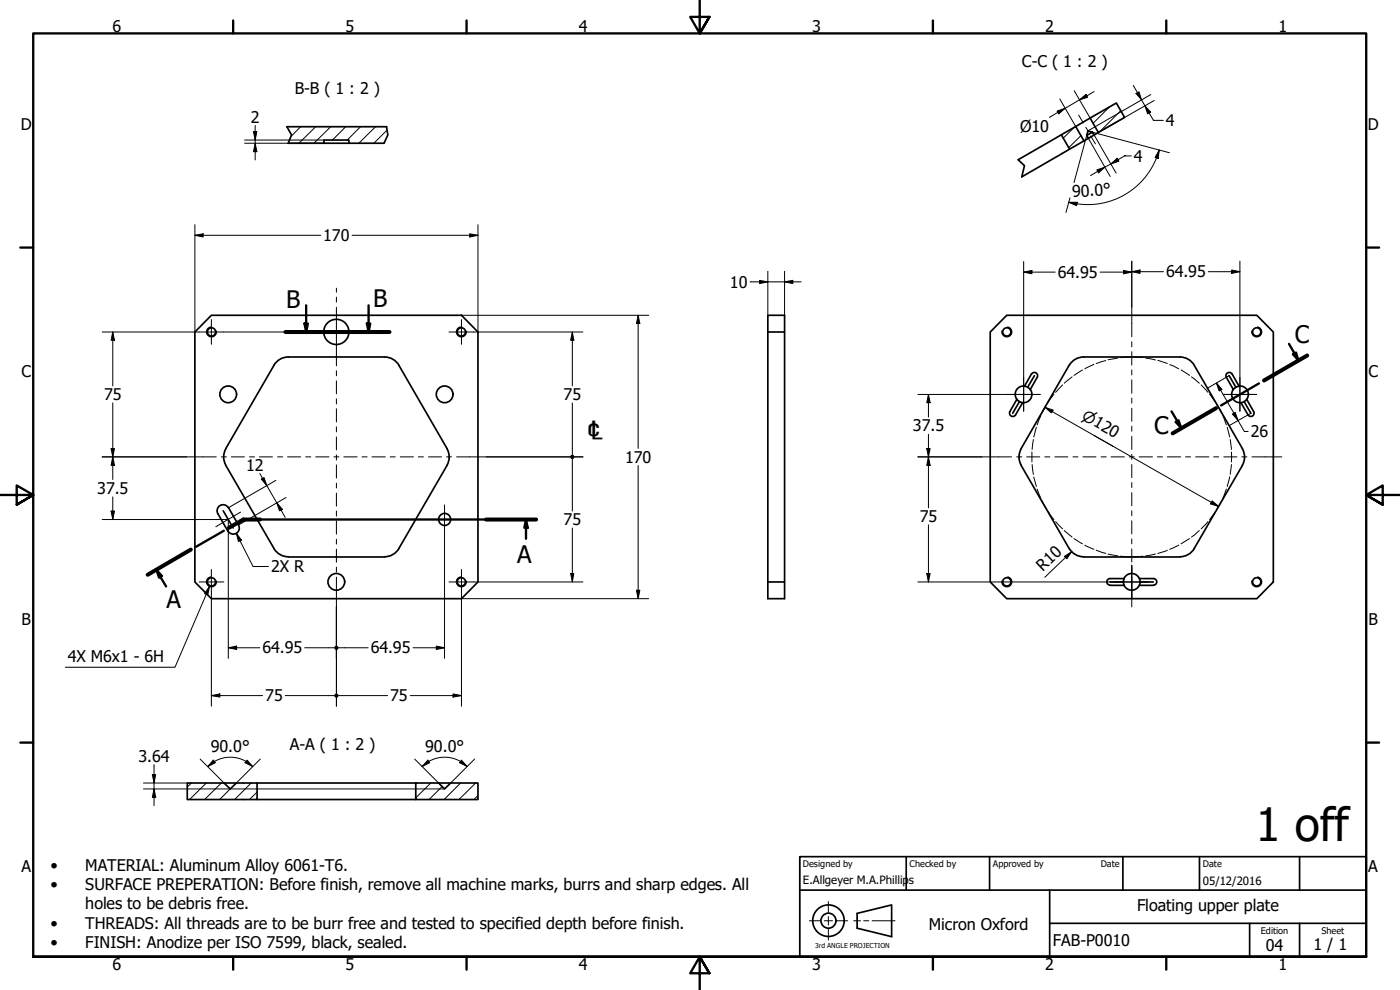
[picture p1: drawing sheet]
<svg xmlns="http://www.w3.org/2000/svg" width="420mm" height="297mm" viewBox="0 0 420 297" stroke-linecap="round" stroke-linejoin="round" font-family="sans-serif">
<!-- layer: Hatch (ISO) -->
<g fill="none" stroke="#000" stroke-width=".3">
<path d="M90.2 38l-2.8 2.9M94.7 38l-5 5M99.3 38l-5.1 5M103.8 38l-4 4M108.2 38l-4 4M112.7 38l-5 5M116.1 39l-3.9 4M322.4 38.2l-3.3 3.3M333 32.1l-5 4.9M336.4 33.2l-6.4 6.3M324.4 40.7l-3.7 3.6M57.5 234.9l-1.3 1.2"/>
<path d="M61.9 234.9l-5 5M66.4 234.9l-5 5M69.1 236.7l-3.2 3.2M75.4 234.9l-5 5M77.2 237.7l-2.3 2.2M124.8 234.9h.1M129.3 234.9l-4.5 4.5M132.7 236l-3.9 3.9M138.2 234.9l-4.9 5M142.7 234.9l-5 5M143.4 238.7l-1.2 1.2"/>
</g>
<!-- layer: Visible (ISO) -->
<g fill="none" stroke="#000" stroke-width=".51">
<path d="M86.1 38h29.9M327.2 35.4l7.8-4.5 2.5 4.3-7.9 4.5zM327.2 35.4l-4.4 2.6M327.9 39.7l-1.4-.4-.4 1.3 .5 .9 1.8-1-.5-.8-1.8 .9M329.6 39.7l-1.2 .8M86.5 43h10.7v-1h7.5v1h-7.5M104.7 43h10.6M318.5 40.4l4.3-2.4 2.5 4.3-4.3 2.5zM318.5 40.4l-12.9 7.5M321 44.8l-14.4 8.3M326.6 41.5l-1.3 .8M63.4 94.6h75.1l4.9 5v75l-4.9 5h-75.1l-4.9-5v-75z"/>
<path d="M230.4 94.6h5.1v85h-5.1zM230.4 99.6h5.1M302.1 94.6h75.1l4.9 5v75l-4.9 5h-75.1l-4.9-5v-75zM86.5 107.1a5 5 0 0 0-4.3 2.5l-14.4 25a5.1 5.1 0 0 0 0 5l14.4 25M86.6 107.1h28.8a5 5 0 0 1 4.3 2.5M119.7 109.6l14.4 25a5 5 0 0 1 0 5l-14.4 25M307.5 115.8a2.51 2.51 0 0 0-2.5 1.3 2.51 2.51 0 0 0 .2 2.7M307.5 115.9l.9 .3M309.2 116.8a2.51 2.51 0 0 1 .2 2.8 2.51 2.51 0 0 1-2.5 1.2M309.6 112.2l-2.1 3.7M309.6 112.2a.98 .98 0 0 1 1.3-.3 .98 .98 0 0 1 .4 1.3l-2.1 3.7-.8-.7M310.5 112.7l-2.1 3.5"/>
<path d="M354.1 107.1h-28.9a5 5 0 0 0-4.3 2.5l-14.4 25M354.1 107.1a5 5 0 0 1 4.3 2.5l14.5 25M368.9 112.7l2 3.5M369.8 112.2a.98 .98 0 0 0-1.4-.3 .98 .98 0 0 0-.4 1.3l2.1 3.7 .8-.7M369.8 112.2l2.1 3.7M370.1 116.8a2.51 2.51 0 0 0-.1 2.8 2.51 2.51 0 0 0 2.4 1.2M371.9 115.9l-1 .3M371.9 115.8a2.51 2.51 0 0 1 2.4 1.3 2.51 2.51 0 0 1-.1 2.7M374.1 119.8l-.7 .7M374.1 119.8l2.1 3.7a.98 .98 0 0 1-.3 1.3 .98 .98 0 0 1-1.4-.3l-2.1-3.7M305.9 120.5l1 .3M305.9 120.5l-.7-.7-2.1 3.7a.98 .98 0 0 0 .4 1.3 .98 .98 0 0 0 1.3-.3l2.1-3.7"/>
<path d="M305.9 120.5l-2 3.5M306.5 139.6l14.4 25M306.5 134.6a5 5 0 0 0 0 5M372.8 134.6a5 5 0 0 1 0 5M372.9 139.6l-14.5 25M373.4 120.5l-1 .3M373.4 120.5l2 3.5M67 153.3l3 5.1M68.6 152.3l3 5.2a1.84 1.84 0 0 1-.7 2.5 1.84 1.84 0 0 1-2.5-.6l-3-5.3a1.81 1.81 0 0 1 .7-2.4 1.81 1.81 0 0 1 2.4 .6M82.2 164.6a5 5 0 0 0 4.3 2.5M119.7 164.6a5 5 0 0 1-4.3 2.5h-28.8M230.4 174.6h5.1"/>
<path d="M320.9 164.6a5 5 0 0 0 4.3 2.5h28.9M333.2 173.6a.98 .98 0 0 0-1 1 .98 .98 0 0 0 1 1M333.2 173.6h4.2l-.2 1M333.2 174.6h4M337.2 174.6l.2 1h-4.2M337.3 175.6a2.51 2.51 0 0 0 2.3 1.5 2.51 2.51 0 0 0 2.3-1.5M337.3 173.6a2.51 2.51 0 0 1 2.3-1.5 2.51 2.51 0 0 1 2.3 1.5M342.1 174.6l-.2 1h4.2M342.1 174.6h4M346.1 173.6h-4.2l.2 1M346.2 173.6a.98 .98 0 0 1 1 1 .98 .98 0 0 1-1 1M358.4 164.6a5 5 0 0 1-4.3 2.5"/>
<path d="M56.2 234.9h11l1.9 1.8 1.8-1.8h6.3v5h-21zM67.2 234.9h3.7M77.2 239.9h47.6M77.2 234.9h47.6M124.8 234.9h6.8l1.8 1.8 1.9-1.8h8.1v5h-18.6zM131.6 234.9h3.7"/>
<circle cx="63.5" cy="99.6" r="1.24"/>
<circle cx="100.9" cy="99.6" r="3.8"/>
<circle cx="138.5" cy="99.6" r="1.24"/>
<circle cx="302.2" cy="99.6" r="1.24"/>
<circle cx="377.2" cy="99.6" r="1.24"/>
<circle cx="68.5" cy="118.3" r="2.51"/>
<circle cx="133.4" cy="118.3" r="2.51"/>
<circle cx="133.4" cy="155.8" r="1.81"/>
<circle cx="63.5" cy="174.6" r="1.24"/>
<circle cx="100.9" cy="174.6" r="2.51"/>
<circle cx="138.5" cy="174.6" r="1.24"/>
<circle cx="302.2" cy="174.6" r="1.24"/>
<circle cx="377.2" cy="174.6" r="1.24"/>
</g>
<!-- layer: Visible Narrow (ISO) -->
<path d="M63.2 98.1a1.49 1.49 0 0 0-1.2 1.7 1.49 1.49 0 0 0 1.7 1.3 1.49 1.49 0 0 0 1.2-1.8M138.2 98.1a1.49 1.49 0 0 0-1.2 1.7 1.49 1.49 0 0 0 1.7 1.3 1.49 1.49 0 0 0 1.2-1.8M302.4 98.1a1.49 1.49 0 0 1 1.2 1.7 1.49 1.49 0 0 1-1.7 1.3 1.49 1.49 0 0 1-1.2-1.8M377.4 98.1a1.49 1.49 0 0 1 1.2 1.7 1.49 1.49 0 0 1-1.7 1.3 1.49 1.49 0 0 1-1.2-1.8M63.2 173.1a1.49 1.49 0 0 0-1.2 1.7 1.49 1.49 0 0 0 1.7 1.2 1.49 1.49 0 0 0 1.2-1.7M138.2 173.1a1.49 1.49 0 0 0-1.2 1.7 1.49 1.49 0 0 0 1.7 1.2 1.49 1.49 0 0 0 1.2-1.7M302.4 173.1a1.49 1.49 0 0 1 1.2 1.7 1.49 1.49 0 0 1-1.7 1.2 1.49 1.49 0 0 1-1.2-1.7M377.4 173.1a1.49 1.49 0 0 1 1.2 1.7 1.49 1.49 0 0 1-1.7 1.2 1.49 1.49 0 0 1-1.2-1.7" fill="none" stroke="#000" stroke-width=".38"/>
<!-- layer: Break Line (ISO) -->
<path d="M86.1 38l1.4 2.5-1 2.5M116 38l.4 2.5-1.1 2.5M305.6 47.9l1.9 1.8-.9 3.4" fill="none" stroke="#000" stroke-width=".51"/>
<!-- layer: Section Line (ISO) -->
<g fill="none" stroke="#000" stroke-width=".7">
<path d="M85.7 99.6h31.2M91.4 97.1h1l-.5 2.5zM91.9 91.6v8M110.1 97.1h1l-.5 2.5zM110.6 91.6v8M377.8 115l-11.3 6.7M386.8 103.2l2.9 5M388 106.3l.9-.5 .8 2.4zM392.3 106.7l-13 7.5M351.6 123.4l2.9 5.1M352.9 126.6l.8-.5 .8 2.4zM364.9 122.5l-13 7.5"/>
<path d="M67.2 159.2l-8.4 4.9M157.9 155.9l.5 2.5h-1zM157.9 155.9v5.8M160.9 155.9h-87.9l-4.3 2.5M46.9 170.9l1.7 1.9-.8 .5zM46.9 170.9l2.9 5M57.3 164.9l-13 7.6"/>
</g>
<path d="M85.7 99.6h31.2M392.3 106.7l-13 7.5M364.9 122.5l-13 7.5M78 155.9h-5l-4.3 2.5M145.9 155.9h15M57.3 164.9l-13 7.6" fill="none" stroke="#000" stroke-width="1.2"/>
<g fill="#000">
<path d="M91.4 97.1h1l-.5 2.5z" fill-rule="evenodd"/>
<path d="M110.1 97.1h1l-.5 2.5z" fill-rule="evenodd"/>
<path d="M388 106.3l.9-.5 .8 2.4z" fill-rule="evenodd"/>
<path d="M352.9 126.6l.8-.5 .8 2.4z" fill-rule="evenodd"/>
<path d="M157.9 155.9l.5 2.5h-1z" fill-rule="evenodd"/>
<path d="M46.9 170.9l1.7 1.9-.8 .5z" fill-rule="evenodd"/>
</g>
<!-- layer: Border (ISO) -->
<g fill="none" stroke="#000" stroke-width=".7">
<path d="M70 6.1v3.9M140 6.1v3.9M210 0v10l-2.9-4.9h5.8l-2.9 4.9 2.9-4.9M280 6.1v3.9M350 6.1v3.9M6.1 74.3h3.9M410 74.3h3.9M0 148.5h10l-5-2.8v5.7l5-2.9-5 2.9M420 148.5h-10l5-2.8v5.7l-5-2.9 5 2.9M6.1 222.8h3.9M410 222.8h3.9M10 287.1v-277.1h400v277.1h-400h400"/>
<path d="M70 287.1v3.8M140 287.1v3.8M212.9 292l-2.9-4.9 2.9 4.9h-5.8l2.9-4.9v9.9M280 287.1v3.8M350 287.1v3.8"/>
</g>
<!-- layer: Sketch Geometry (ANSI) -->
<path d="M242.9 276.3h3.2M247.4 276.3h2.5M248.6 270.5v3.3M248.6 275v2.5M248.6 278.8v3.3M251.1 276.3h3.3M256.2 276.3h2.1M259.2 276.3h1.5M261.7 276.3h6.9" fill="none" stroke="#000" stroke-width=".3"/>
<g fill="none" stroke="#000" stroke-width=".51">
<path d="M257.2 274.1l10.4-2.6v9.5l-10.4-2.5z"/>
<circle cx="248.6" cy="276.2" r="4.7"/>
<circle cx="248.6" cy="276.2" r="2.25"/>
</g>
<!-- layer: Title (ISO) -->
<path d="M240 257h170v30.1h-170zM272 257v10.1M297 257v10.1M337 257v10.1M360 257v10.1M390 257v10.1M240 267.1h170M315 277h95M315 267.1v20M375 277v10.1M390 277v10.1" fill="none" stroke="#000" stroke-width=".51"/>
<!-- layer: Sketch Geometry (ISO) -->
<g fill="none" stroke="#000" stroke-width=".3">
<path d="M316.3 118.3l-1.7 2.4M318.9 115.5l-2.1 2.2M321.8 113.1l-2.4 1.9M324.9 111l-2.6 1.6M328.3 109.3l-2.7 1.4M331.9 108.2l-2.9 .9M335.5 107.4l-3 .5M339.3 107.1l-3 .2M340 107.1l3 .2M343.8 107.4l3 .6M347.5 108.1l2.8 1M351 109.4l2.8 1.3"/>
<path d="M354.5 111l2.5 1.6M357.6 113.1l2.3 1.9M360.5 115.5l2 2.2M363 118.3l1.8 2.4M309.7 135.6v3M309.8 139.4l.3 3M310.1 131.9l-.3 3M311 128.2l-.7 2.9M312.4 124.7l-1.1 2.8M314.1 121.3l-1.4 2.7M365.2 121.3l1.4 2.7M367 124.7l1 2.8"/>
<path d="M368.3 128.2l.8 2.9M369.2 131.9l.4 3M369.6 139.4l-.4 3M369.6 135.6v3M310.3 143.1l.7 2.9M311.3 146.7l1.1 2.8M312.7 150.2l1.4 2.6M314.6 153.5l1.7 2.4M316.8 156.5l2.1 2.2M319.4 159.2l2.4 1.9M359.9 159.2l-2.3 1.9M362.5 156.5l-2 2.2"/>
<path d="M364.8 153.5l-1.8 2.4M366.6 150.2l-1.4 2.6M368 146.7l-1 2.8M369.1 143.1l-.8 2.9M322.3 161.6l2.6 1.6M325.6 163.6l2.7 1.2M329 165.1l2.9 .9M332.5 166.2l3 .6M336.3 166.9l3 .2M343 166.9l-3 .2M346.8 166.2l-3 .6M350.3 165.1l-2.8 .9"/>
<path d="M353.8 163.6l-2.8 1.2M357 161.6l-2.5 1.6"/>
</g>
<!-- layer: Dimension (ISO) -->
<g fill="none" stroke="#000" stroke-width=".3">
<path d="M76.1 39.5h1l-.5 2.5zM76.6 37.6v10.4M317.2 33.3l2.5-.8-1.9 1.6zM318.1 29.7l4.7 8.3M322.4 27.2l4.8 8.2M324 30l1.9-1.7 .5 .9zM327.9 39.7l23.1 6.1M328.4 27.5l-13.4 7.7M340.1 25.6l6 10.5h3M340.9 28.1l.9-.6 .8 2.5zM343.6 31.7l1.7 1.9-.9 .5zM345.4 28.4l-18.8 10.8"/>
<path d="M346.4 30.1l-18 10.4 6.6 11.4M73.4 43h23.8M73.4 42h23.8M76.6 43l.5 2.5h-1zM321.1 59.4l-1.2 4.3M326.1 40.6l-3.8 14.2M326.6 41.5l6.6 11.4M329.2 51l2.4-.8-1.9 1.7zM333.4 49.2l1.9-1.7 .5 .9zM339.5 46.8h-2l.2-.1-10.4 6M347.1 47.4a22.1 22.1 0 0 1-23.9 13.7M347.9 45l-.3 2.5-1-.3z"/>
<path d="M347.9 45l-.8 2.4M58.5 70.6l2.5-.4v.9zM58.5 70.6h37.8M58.5 67.4v32.2M105.7 70.6h37.7M141 70.2l2.4 .4-2.4 .5zM143.4 67.4v32.2M307.2 78.5v34.8M320.7 60.7h2.6l-.2 1zM320.7 60.7l2.5 .5M339.7 78.3v13.8M372.1 78.3v35"/>
<path d="M30.7 99.6h29.1M33.8 99.6l.6 2.5h-1.1zM33.8 99.6v16.2M67.2 99.6h27.5M138.5 94.6h56.2M142.2 99.6h32.7M171.8 99.6l.4 2.5h-.9zM171.8 99.6v16.2M191.5 94.6l.5 2.5h-1zM191.5 94.6v39.9M225.1 84.6h15.3M228 84.1l2.4 .5-2.4 .5z"/>
<path d="M230.4 81.4v13.2M235.5 84.6l2.4-.5v1zM235.5 81.4v13.2M307.2 81.6l2.5-.5v1.1zM307.2 81.6h9.5M330.1 81.6h9.6M337.2 81.1l2.5 .5-2.5 .6zM339.7 81.5l2.4-.5v1zM339.7 81.5h9.5M362.6 81.5h9.5M369.6 81l2.5 .5-2.5 .5zM275.5 118.3h26.7"/>
<path d="M278.6 118.3l.5 2.5h-1zM278.6 118.3v6.8M365.1 114.9l1.6 1.9-.8 .5zM365.1 114.9l8.3 14.6h1.2M368.9 112.7l-6.6 3.8M30.7 137.1h25.2M33.3 134.6h1.1l-.6 2.5zM33.8 137.1l.6 2.5h-1.1zM33.8 120.9v23M146 137.1h28.9M171.8 120.9v15.5M171.8 137.7v15.6"/>
<path d="M191.5 139.7v39.9M275.5 137.1h19.1M278.1 134.6h1l-.5 2.5zM278.6 137.1l.5 2.5h-1zM278.6 130.3v22.1M313.6 122.2l2.4 .8-.5 .9zM313.6 122.2l52.1 29.7M369.9 124.3l.8-.6 .8 2.5zM375.4 124l-6.6 3.7M30.7 155.9h37.6M33.3 153.3h1.1l-.6 2.6zM33.8 149.1v6.8"/>
<path d="M68.5 155.9v41.6M78 142.1l7.6 13.1M78.4 143.7l.8-.4 .9 2.4zM82.8 144.1l-14.2 8.2M83.1 150.9l1.7 1.9-.9 .5zM85.9 149.3l-14.3 8.2M171.8 158.4v16.2M278.6 157.5v17.1M363.8 150.3l1.9 1.6-2.4-.7zM63.4 178.4v33.5M133.4 160.2v37.3M138.5 179.6h56.2"/>
<path d="M138.5 178.4v33.5M142.2 174.6h32.7M171.3 172.1h.9l-.4 2.5zM191 177.1h1l-.5 2.5zM275.5 174.6h59.1M278.1 172.1h1l-.5 2.5zM319.5 166.9l2.1-1.4-1.4 2.1zM321.6 165.5l-8 7.7M68.5 194.4l2.5-.5v1zM68.5 194.4h9.5M91.4 194.4h8.9M101 182.1v29.8"/>
<path d="M101.6 194.4h8.9M124 194.4h9.4M130.9 193.9l2.5 .5-2.5 .5zM63.4 208.7l2.6-.5v1zM63.4 208.7h15.4M85.6 208.7h14.7M101.6 208.7h14.7M123.1 208.7h15.4M136 208.2l2.5 .5-2.5 .5zM43.1 234.9h13.1M43.1 236.7h90.3M45.7 232.4h1l-.5 2.5z"/>
<path d="M46.2 236.7l.5 2.6h-1zM46.2 229.4v12.3M60.1 227.8l7.1 7.1M64 228.1l.6 .7-2.2 1.2zM64.3 228.5l-1.9 1.5M64.3 228.5a9.6 9.6 0 0 1 9.6 0M73.9 228.5l1.9 1.5M74.2 228.1l1.6 1.9-2.3-1.2zM78.1 227.8l-7.2 7.1M124.5 227.8l7.1 7.1M126.7 230a9.6 9.6 0 0 1 13.5 0M128.4 228.1l.6 .7-2.3 1.2z"/>
<path d="M138.5 228.1l1.7 1.9-2.3-1.2zM142.4 227.8l-7.1 7.1"/>
</g>
<g fill="#000">
<path d="M76.1 39.5h1l-.5 2.5z" fill-rule="evenodd"/>
<path d="M317.2 33.3l2.5-.8-1.9 1.6z" fill-rule="evenodd"/>
<path d="M324 30l1.9-1.7 .5 .9z" fill-rule="evenodd"/>
<path d="M340.9 28.1l.9-.6 .8 2.5z" fill-rule="evenodd"/>
<path d="M343.6 31.7l1.7 1.9-.9 .5z" fill-rule="evenodd"/>
<path d="M76.6 43l.5 2.5h-1z" fill-rule="evenodd"/>
<path d="M329.2 51l2.4-.8-1.9 1.7z" fill-rule="evenodd"/>
<path d="M333.4 49.2l1.9-1.7 .5 .9z" fill-rule="evenodd"/>
<path d="M347.9 45l-.3 2.5-1-.3z" fill-rule="evenodd"/>
<path d="M58.5 70.6l2.5-.4v.9z" fill-rule="evenodd"/>
<path d="M141 70.2l2.4 .4-2.4 .5z" fill-rule="evenodd"/>
<path d="M320.7 60.7h2.6l-.2 1z" fill-rule="evenodd"/>
<path d="M191.5 94.6l.5 2.5h-1z" fill-rule="evenodd"/>
<path d="M228 84.1l2.4 .5-2.4 .5z" fill-rule="evenodd"/>
<path d="M235.5 84.6l2.4-.5v1z" fill-rule="evenodd"/>
<path d="M307.2 81.6l2.5-.5v1.1z" fill-rule="evenodd"/>
<path d="M337.2 81.1l2.5 .5-2.5 .6z" fill-rule="evenodd"/>
<path d="M339.7 81.5l2.4-.5v1z" fill-rule="evenodd"/>
<path d="M369.6 81l2.5 .5-2.5 .5z" fill-rule="evenodd"/>
<path d="M33.8 99.6l.6 2.5h-1.1z" fill-rule="evenodd"/>
<path d="M171.8 99.6l.4 2.5h-.9z" fill-rule="evenodd"/>
<path d="M365.1 114.9l1.6 1.9-.8 .5z" fill-rule="evenodd"/>
<path d="M33.3 134.6h1.1l-.6 2.5z" fill-rule="evenodd"/>
<path d="M33.8 137.1l.6 2.5h-1.1z" fill-rule="evenodd"/>
<path d="M278.1 134.6h1l-.5 2.5z" fill-rule="evenodd"/>
<path d="M278.6 118.3l.5 2.5h-1z" fill-rule="evenodd"/>
<path d="M278.6 137.1l.5 2.5h-1z" fill-rule="evenodd"/>
<path d="M313.6 122.2l2.4 .8-.5 .9z" fill-rule="evenodd"/>
<path d="M369.9 124.3l.8-.6 .8 2.5z" fill-rule="evenodd"/>
<path d="M33.3 153.3h1.1l-.6 2.6z" fill-rule="evenodd"/>
<path d="M78.4 143.7l.8-.4 .9 2.4z" fill-rule="evenodd"/>
<path d="M83.1 150.9l1.7 1.9-.9 .5z" fill-rule="evenodd"/>
<path d="M363.8 150.3l1.9 1.6-2.4-.7z" fill-rule="evenodd"/>
<path d="M171.3 172.1h.9l-.4 2.5z" fill-rule="evenodd"/>
<path d="M191 177.1h1l-.5 2.5z" fill-rule="evenodd"/>
<path d="M278.1 172.1h1l-.5 2.5z" fill-rule="evenodd"/>
<path d="M319.5 166.9l2.1-1.4-1.4 2.1z" fill-rule="evenodd"/>
<path d="M68.5 194.4l2.5-.5v1z" fill-rule="evenodd"/>
<path d="M130.9 193.9l2.5 .5-2.5 .5z" fill-rule="evenodd"/>
<path d="M63.4 208.7l2.6-.5v1z" fill-rule="evenodd"/>
<path d="M136 208.2l2.5 .5-2.5 .5z" fill-rule="evenodd"/>
<path d="M45.7 232.4h1l-.5 2.5z" fill-rule="evenodd"/>
<path d="M46.2 236.7l.5 2.6h-1z" fill-rule="evenodd"/>
<path d="M64 228.1l.6 .7-2.2 1.2z" fill-rule="evenodd"/>
<path d="M74.2 228.1l1.6 1.9-2.3-1.2z" fill-rule="evenodd"/>
<path d="M128.4 228.1l.6 .7-2.3 1.2z" fill-rule="evenodd"/>
<path d="M138.5 228.1l1.7 1.9-2.3-1.2z" fill-rule="evenodd"/>
<circle cx="171.7" cy="137.1" r=".62"/>
<circle cx="171.8" cy="137.1" r=".63"/>
<circle cx="101" cy="194.4" r=".63"/>
<circle cx="100.9" cy="208.7" r=".62"/>
<circle cx="101" cy="208.7" r=".63"/>
</g>
<!-- layer: Center Mark (ISO) -->
<g fill="none" stroke="#000" stroke-width=".3">
<path d="M59.8 99.6h7.4M63.4 95.9v7.4M94.7 99.6h12.5M134.7 99.6h7.5M138.5 95.9v7.4M302.2 118.3h10M307.2 113.3v10.1M367.2 118.3h9.9M372.1 113.3v10.1M129.1 155.9h8.6M133.4 151.5v8.7M59.8 174.6h7.4"/>
<path d="M63.4 170.9v7.5M134.7 174.6h7.5M138.5 170.9v7.5M334.6 174.6h10.1M339.7 169.6v10"/>
</g>
<!-- layer: Symbol (ISO) -->
<path d="M62.9 175.9l-.5 2.6-1-.4zM62.9 175.9l-10.4 24.3h-32.9M70.9 160l1.6 2-.9 .5zM70.9 160l5 10h4.7" fill="none" stroke="#000" stroke-width=".3"/>
<g fill="#000">
<path d="M62.9 175.9l-.5 2.6-1-.4z" fill-rule="evenodd"/>
<path d="M70.9 160l1.6 2-.9 .5z" fill-rule="evenodd"/>
</g>
<!-- layer: Centerline (ISO) -->
<g fill="none" stroke="#000" stroke-width=".3">
<path d="M323.7 34.5l1.3 2.2M324.9 36.6l.2 .3M325.9 38.2l.7 1.3M327.3 40.8l1.4 2.4M101 86.5v1.2M101 89.1v1.6M101 92.2v17.6M339.7 92.1v9M101 111.2v1.6M101 114.3v3.9M101 119.7v1.5M339.7 102.5v1.6"/>
<path d="M339.7 105.5v4M339.7 111v1.5M339.7 114v4M339.7 119.4v1.6M55.9 137.1h9M66.4 137.1h1.5M69.4 137.1h3.9M74.9 137.1h1.5M77.9 137.1h3.9M83.3 137.1h1.5M86.3 137.1h3.9M91.8 137.1h1.5"/>
<path d="M94.7 137.1h4M100.2 137.1h1.5M101 122.7v3.9M101 128.1v1.5M101 131.1v3.9M101 136.5v1.5M101 139.5v3.9M103.2 137.1h4M108.6 137.1h1.6M111.6 137.1h4M117.1 137.1h1.5M120.1 137.1h4"/>
<path d="M125.5 137.1h1.6M128.6 137.1h3.9M134 137.1h1.5M137 137.1h9M294.6 137.1h9M305.1 137.1h1.5M308.1 137.1h3.9M313.6 137.1h1.5M316.5 137.1h4M322 137.1h1.5M325 137.1h3.9M330.5 137.1h1.5"/>
<path d="M333.4 137.1h4M338.9 137.1h1.5M339.7 122.5v3.9M339.7 127.9v1.5M339.7 130.9v4M339.7 136.3v1.5M339.7 139.4v3.9M341.9 137.1h4M347.3 137.1h1.6M350.3 137.1h4M355.8 137.1h1.5M358.8 137.1h4"/>
<path d="M364.2 137.1h1.6M367.3 137.1h3.9M372.7 137.1h1.5M375.7 137.1h9M72.2 153.7l-7.4 4.3M101 145v1.4M101 147.9v4M101 153.3v1.6M101 156.3v4M339.7 144.8v1.5M339.7 147.8v4M339.7 153.3v1.4"/>
<path d="M339.7 156.3v3.9M101 161.8v1.4M101 164.8v3.9M101 170.2v1.5M101 173.2v8.9M339.7 161.7v1.5M339.7 164.7v3.9M339.7 170.2v1.4M339.7 173.2v8.9"/>
</g>
<text font-size="13.8" x="376.8" y="252.3">1 off</text>
<g font-size="7.2">
<text x="85.9" y="92.5">B</text>
<text x="112" y="92.1">B</text>
<text x="388.6" y="103">C</text>
<text x="346.4" y="130.3">C</text>
<text x="155.3" y="168.8">A</text>
<text x="50" y="182.5">A</text>
</g>
<text font-size="6.5" x="175.5" y="131.8">℄</text>
<g font-size="4.8">
<text x="33.7" y="9.6">6</text>
<text x="103.7" y="9.6">5</text>
<text x="173.7" y="9.6">4</text>
<text x="243.7" y="9.6">3</text>
<text x="313.7" y="9.6">2</text>
<text x="383.7" y="9.6">1</text>
<text x="306.7" y="20.2">C-C ( 1 : 2 )</text>
<text x="88.5" y="28.2">B-B ( 1 : 2 )</text>
<text x="6.2" y="38.9">D</text>
<text x="75.2" y="36.9">2</text>
<text x="306.1" y="39.7">Ø10</text>
<text x="349.9" y="37.9">4</text>
<text x="410.5" y="38.9">D</text>
<text x="340.3" y="48.6">4</text>
<text x="321.9" y="59.2" transform="rotate(-3 321.9 59.2)">90.0°</text>
<text x="97" y="72.4">170</text>
<text x="317.4" y="83.4">64.95</text>
<text x="349.9" y="83.2">64.95</text>
<text x="219.1" y="86.3">10</text>
<text x="6.4" y="113.1">C</text>
<text x="410.7" y="113.1">C</text>
<text x="31.2" y="120.1">75</text>
<text x="169.1" y="120.1">75</text>
<text x="274" y="129.5">37.5</text>
<text x="375.3" y="131.2">26</text>
<text x="73.9" y="141.3">12</text>
<text x="187.6" y="138.9">170</text>
<text x="29.2" y="148.2">37.5</text>
<text x="169.1" y="157.6">75</text>
<text x="276" y="156.6">75</text>
<text x="81.3" y="171.8">2X R</text>
<text x="313" y="171.5" transform="rotate(-44 313 171.5)">R10</text>
<text x="6.4" y="187.4">B</text>
<text x="410.7" y="187.4">B</text>
<text x="78.7" y="196.1">64.95</text>
<text x="111.3" y="196.1">64.95</text>
<text x="20.4" y="198.6">4X M6x1 - 6H</text>
<text x="79.6" y="210.4">75</text>
<text x="117.1" y="210.4">75</text>
<text x="63.3" y="225.6">90.0°</text>
<text x="87" y="225.2">A-A ( 1 : 2 )</text>
<text x="127.6" y="225.6">90.0°</text>
<text x="41.5" y="228.6">3.64</text>
<text x="6.4" y="261.7">A</text>
<text x="15.1" y="261.4">•</text>
<text x="25.6" y="261.4">MATERIAL: Aluminum Alloy 6061-T6.</text>
<text x="410.7" y="261.7">A</text>
<text x="15.1" y="267.1">•</text>
<text x="25.6" y="267.1">SURFACE PREPERATION: Before finish, remove all machine marks, burrs and sharp edges. All</text>
<text x="25.6" y="272.8">holes to be debris free.</text>
<text x="341.2" y="273.4">Floating upper plate</text>
<text x="15.1" y="278.6">•</text>
<text x="25.6" y="278.6">THREADS: All threads are to be burr free and tested to specified depth before finish.</text>
<text x="278.8" y="279">Micron Oxford</text>
<text x="15.1" y="284.4">•</text>
<text x="25.6" y="284.4">FINISH: Anodize per ISO 7599, black, sealed.</text>
<text x="316" y="283.8">FAB-P0010</text>
<text x="379.9" y="285.3">04</text>
<text x="394.2" y="285">1 / 1</text>
<text x="33.7" y="290.9">6</text>
<text x="103.7" y="290.9">5</text>
<text x="173.7" y="290.9">4</text>
<text x="243.7" y="290.9">3</text>
<text x="313.7" y="290.9">2</text>
<text x="383.7" y="290.9">1</text>
</g>
<text font-size="4.6" x="324.4" y="125.7" transform="rotate(30 324.4 125.7)">⌀120</text>
<g font-size="3.4">
<text x="241" y="265.4">E.Allgeyer M.A.Phillip</text>
<text x="272.8" y="265.4">s</text>
<text x="361" y="265.5">05/12/2016</text>
</g>
<g font-size="2.7">
<text x="241" y="260.1">Designed by</text>
<text x="273" y="260.1">Checked by</text>
<text x="298" y="260.1">Approved by</text>
<text x="330.3" y="260">Date</text>
<text x="361" y="260">Date</text>
<text x="378.4" y="280.1">Edition</text>
<text x="396.6" y="280.1">Sheet</text>
</g>
<text font-size="2" x="244.6" y="284.5">3rd ANGLE PROJECTION</text>
</svg>
